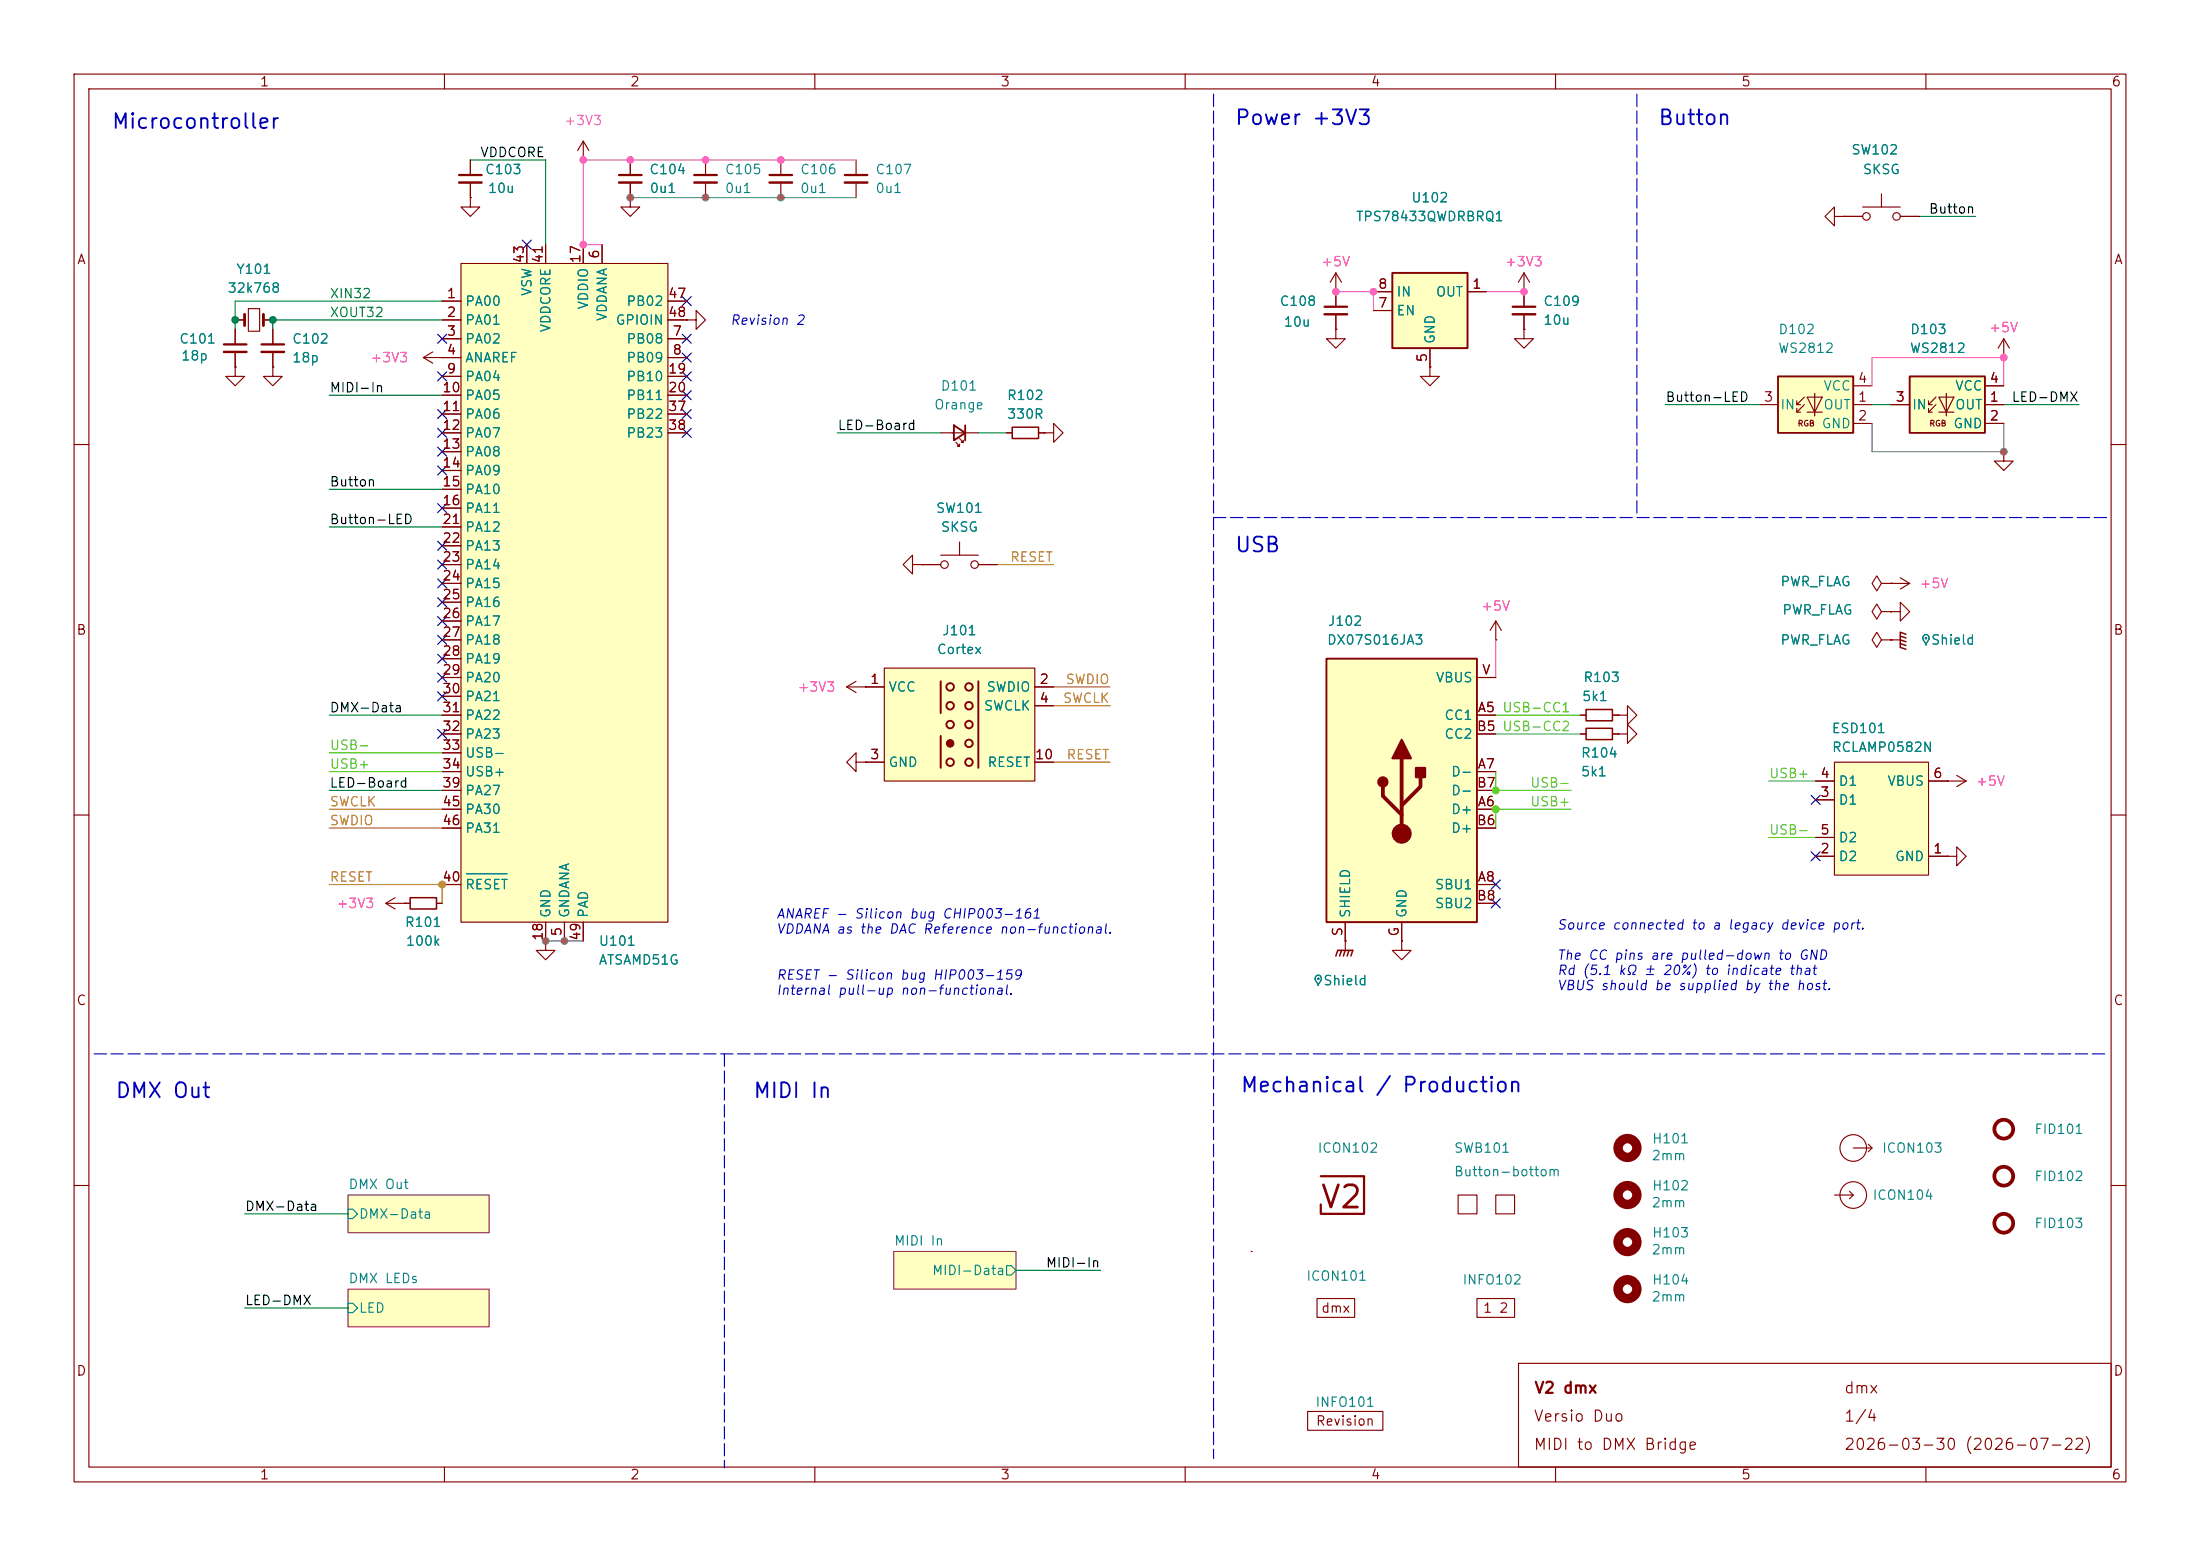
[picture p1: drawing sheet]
<svg xmlns="http://www.w3.org/2000/svg" width="297mm" height="210mm" viewBox="0 0 297 210" stroke-linecap="round" stroke-linejoin="round" font-family="sans-serif">
<g fill="none" stroke="#840000" stroke-width=".15">
<path d="M10 10h277v190h-277zM12 12h273v186h-273zM60 10v2M78.7 19.1l-.7 1.2M78.7 19.1l.8 1.2M78.7 19.1v2.5M110 10v2M160 10v2M210 10v2M260 10v2M63.5 26.7v1.2h1.3l-1.3 1.3-1.3-1.3h1.3M63.5 26.7h.1"/>
<path d="M78.7 21.6h.1M85.1 26.7v1.2h1.3l-1.3 1.3-1.3-1.3h1.3M85.1 26.7h.1M85.1 21.6v2M85.1 24.6v2.1M95.2 21.6v2M95.2 24.6v2.1M105.4 21.6v2M105.4 24.6v2.1M115.6 21.6v2M115.6 24.6v2.1M31.7 43.2h1.3"/>
<path d="M31.7 44.5v2M31.7 47.5v2M33.5 41.7h1.6v3h-1.6zM35.6 43.2h1.2M36.8 49.5v1.3h1.3l-1.3 1.3-1.2-1.3h1.2M36.8 49.5h.1M36.8 44.5v2M36.8 47.5v2M92.7 43.2h1.3v-1.3l1.2 1.3-1.2 1.3v-1.3M92.7 43.2h.1M135.9 58.4h.8M140.2 58.4h.8"/>
<path d="M141 58.4h1.2v-1.2l1.3 1.2-1.3 1.3v-1.3M141 58.4h.1M193 49.5v1.3h1.3l-1.3 1.3-1.2-1.3h1.2M193 49.5h.1M10 60h2M285 60h2M213.4 99.1h.7M217.7 99.1h.7M218.4 99.1h1.3v-1.3l1.3 1.3-1.3 1.2v-1.2M218.4 99.1h.1M218.4 96.5h1.3v-1.2l1.3 1.2-1.3 1.3v-1.3M218.4 96.5h.1"/>
<path d="M10 110h2M262.9 115.6h1.3v-1.3l1.2 1.3-1.2 1.2v-1.2M262.9 115.6h.1M285 110h2M73.7 127v1.3h1.2l-1.2 1.2-1.3-1.2h1.3M73.7 127h.1M181.6 127h.1M181.6 127v1.3M189.2 127v1.3h1.3l-1.3 1.2-1.2-1.2h1.2M189.2 127h.1M10 160h2M196.8 161.3h2.6v2.5h-2.6z"/>
<path d="M201.9 161.3h2.6v2.5h-2.6zM247.6 161.3h2.6M249.7 160.8l.5 .5-.5 .5M285 160h2M60 198v2M110 198v2M160 198v2M205 184h80v14h-80zM210 198v2M260 198v2"/>
<circle cx="250.2" cy="161.3" r="1.8"/>
</g>
<g fill="#ffffc2" stroke="#ffffc2" stroke-width=".14">
<path d="M120.6 168.9h16.6v5.1h-16.6z"/>
<path d="M47 161.3h19v5.1h-19z"/>
<path d="M47 174h19v5.1h-19z"/>
</g>
<path d="M47 161.3h19v5.1h-19zM47 174h19v5.1h-19zM120.6 168.9h16.6v5.1h-16.6z" fill="none" stroke="#840084" stroke-width=".15"/>
<path d="M47 163.2h.6l.7 .6-.7 .7h-.6zM47 175.9h.6l.7 .6-.7 .7h-.6zM135.9 170.8h.6l.7 .7-.7 .6h-.6z" fill="none" stroke="#008484" stroke-width=".15"/>
<path d="M83.6 23.6h3M93.7 23.6h3.1M103.9 23.6h3M114 23.6h3.1M30.2 46.5h3.1M35.3 46.5h3.1M178.3 158.8h5.8v5h-5.8v-1.2" fill="none" stroke="#840000" stroke-width=".3"/>
<path d="M83.6 24.6h3M93.7 24.6h3.1M103.9 24.6h3M114 24.6h3.1M30.2 47.5h3.1M35.3 47.5h3.1" fill="none" stroke="#840000" stroke-width=".33"/>
<path d="M33 42.4v1.5M35.6 42.4v1.5" fill="none" stroke="#840000" stroke-width=".38"/>
<circle cx="219.7" cy="161.3" r="1.27" fill="none" stroke="#840000" stroke-width="1.3"/>
<path d="M136.7 57.7h3.5v1.5h-3.5zM214.1 98.3h3.6v1.5h-3.6zM180.3 129l.3-.7h2l-.2 .7M181.1 128.3l-.3 .7M181.6 128.3l-.2 .7M182.1 128.3l-.2 .7" fill="none" stroke="#840000" stroke-width=".2"/>
<path d="M177.7 131.7a.49 .49 0 0 1 .7 .2 .49 .49 0 0 1-.2 .7l-.2 .4-.2-.3a.64 .64 0 0 1-.1-1z" fill="none" stroke="#840000" stroke-width=".14"/>
<circle cx="178" cy="132.1" r=".09" fill="#840000" stroke="#840000" stroke-width=".14"/>
<path d="M177.7 131.7a.49 .49 0 0 1 .7 .2 .49 .49 0 0 1-.2 .7l-.2 .4-.2-.3a.64 .64 0 0 1-.1-1z" fill="none" stroke="#008484" stroke-width=".14"/>
<circle cx="178" cy="132.1" r=".09" fill="#008484" stroke="#008484" stroke-width=".14"/>
<g fill="none" stroke="#840000" stroke-width=".51">
<circle cx="270.5" cy="158.7" r="1.27"/>
<circle cx="270.5" cy="152.4" r="1.27"/>
<circle cx="270.5" cy="165.1" r="1.27"/>
</g>
<path d="M179.1 88.9h20.3v35.6h-20.3z" fill="#ffffc2"/>
<path d="M128.8 57.4l1.5 1-1.5 1zM130.3 57.4v2M179.1 88.9h20.3v35.6h-20.3z" fill="none" stroke="#840000" stroke-width=".25"/>
<g fill="#840000" stroke="#840000" stroke-width=".25">
<path d="M189.2 99.8l1.3 2.6h-2.5z"/>
<path d="M191.1 103.6h1.3v1.3h-1.3z"/>
<circle cx="186.7" cy="105.5" r=".63"/>
</g>
<path d="M186.7 106.2v1.2l2.5 2.6M189.2 102.4v10.1M191.8 104.9v1.3l-2.6 2.5" fill="none" stroke="#840000" stroke-width=".51"/>
<circle cx="189.2" cy="112.5" r="1.27" fill="#840000" stroke="#840000" stroke-width=".15"/>
<g fill="none" stroke="#840000" stroke-width=".15">
<path d="M180.3 39.4h.1M180.3 36.8l-.7 1.3M180.3 36.8l.8 1.3M180.3 36.8v2.6M31.7 49.5v1.3h1.3l-1.3 1.3-1.2-1.3h1.2M31.7 49.5h.1M57.1 48.3l1.3 .7M57.1 48.3h2.6M58.4 47.5l-1.3 .8M59.7 48.3h.1M127 58.4h5.1M129 59.7l.5 .5h-.2h.2v-.3"/>
<path d="M129.5 59.2l.5 .5h-.2h.2v-.3M180.3 44.5v1.2h1.3l-1.3 1.3-1.2-1.3h1.2M180.3 44.5h.1M123.2 76.2v-1.3l-1.3 1.3 1.3 1.3v-1.3h1.3M124.5 76.2h.1M124.5 76.2h2.5M127 74.9h5.1M129.5 73.2v1.7M132.1 76.2h2.5M114.3 92.7l1.3 .8M114.3 92.7h2.5M115.6 91.9l-1.3 .8"/>
<path d="M116.8 92.7h.1M199.4 96.5h2.5M199.4 99.1h2.5M199.4 91.4h2.5M115.6 102.9v-1.3l-1.3 1.3 1.3 1.2v-1.2h1.2M116.8 102.9h.1M199.4 109.2h2.5M199.4 104.1h2.5M199.4 119.4h2.5M199.4 111.8h2.5M199.4 106.7h2.5M181.6 124.5v2.5"/>
<path d="M189.2 124.5v2.5M199.4 121.9h2.5M250.2 154.9h2.5M252.2 154.4l.5 .5-.5 .5"/>
<circle cx="127.5" cy="76.2" r=".51"/>
<circle cx="131.6" cy="76.2" r=".51"/>
<circle cx="250.2" cy="154.9" r="1.8"/>
</g>
<path d="M119.4 90.2h20.3v15.2h-20.3z" fill="#ffffc2"/>
<g fill="none" stroke="#840000" stroke-width=".25">
<path d="M127 91.9v4.4M127 99.3v4.3M132.1 91.9v11.7"/>
<circle cx="128.3" cy="92.7" r=".51"/>
<circle cx="128.3" cy="95.3" r=".51"/>
<circle cx="128.3" cy="97.8" r=".51"/>
<circle cx="130.8" cy="92.7" r=".51"/>
<circle cx="130.8" cy="95.3" r=".51"/>
<circle cx="130.8" cy="97.8" r=".51"/>
<circle cx="128.3" cy="102.9" r=".51"/>
<circle cx="130.8" cy="100.3" r=".51"/>
<circle cx="130.8" cy="102.9" r=".51"/>
</g>
<circle cx="128.3" cy="100.3" r=".51" fill="#840000" stroke="#840000" stroke-width=".14"/>
<path d="M180.3 39.4v2M180.3 42.4v2.1M116.8 92.7h2.6M119.4 90.2h20.3v15.2h-20.3zM139.7 92.7h2.5M139.7 95.3h2.5M116.8 102.9h2.6M139.7 102.9h2.5M168.9 168.9h.1M177.8 175.3h5.1v2.5h-5.1zM199.4 175.3h5.1v2.5h-5.1zM176.5 190.5h10.2v2.5h-10.2z" fill="none" stroke="#840000" stroke-width=".15"/>
<path d="M178.8 41.4h3.1" fill="none" stroke="#840000" stroke-width=".3"/>
<path d="M178.8 42.4h3.1" fill="none" stroke="#840000" stroke-width=".33"/>
<g fill="none" stroke="#840000" stroke-width="1.3">
<circle cx="219.7" cy="167.6" r="1.27"/>
<circle cx="219.7" cy="174" r="1.27"/>
</g>
<path d="M240 50.8h10.2v7.6h-10.2z" fill="#ffffc2"/>
<path d="M240 50.8h10.2v7.6h-10.2z" fill="none" stroke="#840000" stroke-width=".25"/>
<g fill="none" stroke="#840000" stroke-width=".15">
<path d="M247.6 29.2v-1.3l-1.2 1.3 1.2 1.3v-1.3h1.3M248.9 29.2h.1M248.9 29.2h2.6M251.5 27.9h5M254 26.2v1.7M256.5 29.2h2.6M237.5 54.6h2.5M242.6 54.6h.5M242.6 55.6h.5M243.6 53.6l-1 1v-.5M243.6 54.6l-1 1v-.5M244 53.6h2l-1 2z"/>
<path d="M244 55.6h2M245 53.1v3M250.2 54.6h2.5M250.2 57.2h2.5M250.2 52.1h2.5"/>
<circle cx="252" cy="29.2" r=".51"/>
<circle cx="256" cy="29.2" r=".51"/>
</g>
<path d="M257.8 50.8h10.2v7.6h-10.2z" fill="#ffffc2"/>
<path d="M257.8 50.8h10.2v7.6h-10.2z" fill="none" stroke="#840000" stroke-width=".25"/>
<g fill="none" stroke="#840000" stroke-width=".15">
<path d="M255.3 54.6h2.5M260.3 54.6h.6M260.3 55.6h.6M261.4 53.6l-1.1 1v-.5M261.4 54.6l-1.1 1v-.5M261.7 53.6h2.1l-1 2zM261.7 55.6h2.1M262.8 53.1v3M268 54.6h2.5M268 57.2h2.5M268 52.1h2.5M270.5 48.3h.1"/>
<path d="M270.5 45.7l-.8 1.3M270.5 45.7l.8 1.3M270.5 45.7v2.6M270.5 61v1.2h1.3l-1.3 1.3-1.3-1.3h1.3M270.5 61h.1M201.9 86.4h.1M201.9 83.8l-.7 1.3M201.9 83.8l.8 1.3M201.9 83.8v2.6M213.4 96.5h.7M217.7 96.5h.7M254 86.4l-.6-1.1-.7 1.1 .7 1 .6-1h1.3"/>
<path d="M255.3 86.4h.1M255.3 86.4h1.2M52.1 121.9l1.2 .8M52.1 121.9h2.5M53.3 121.2l-1.2 .7M54.6 121.9h.1"/>
</g>
<path d="M214.1 95.8h3.6v1.5h-3.6zM256.5 86.9l.8 .2M256.5 86.4l.8 .2M256.5 85.9l.8 .2M257.3 85.6l-.8-.3v2.1l.8 .2" fill="none" stroke="#840000" stroke-width=".2"/>
<path d="M259.7 85.8a.49 .49 0 0 1 .7 .1 .49 .49 0 0 1-.2 .7l-.2 .4-.1-.3a.64 .64 0 0 1-.2-.9z" fill="none" stroke="#840000" stroke-width=".14"/>
<circle cx="260" cy="86.1" r=".09" fill="#840000" stroke="#840000" stroke-width=".14"/>
<path d="M259.7 85.8a.49 .49 0 0 1 .7 .1 .49 .49 0 0 1-.2 .7l-.2 .4-.1-.3a.64 .64 0 0 1-.2-.9z" fill="none" stroke="#008484" stroke-width=".14"/>
<circle cx="260" cy="86.1" r=".09" fill="#008484" stroke="#008484" stroke-width=".14"/>
<path d="M247.6 102.9h12.7v15.2h-12.7z" fill="#ffffc2"/>
<g fill="none" stroke="#840000" stroke-width=".15">
<path d="M205.7 39.4h.1M205.7 36.8v4.6M205.7 36.8l-.7 1.3M205.7 36.8l.8 1.3M205.7 44.5v1.2h1.3l-1.3 1.3-1.2-1.3h1.2M205.7 44.5h.1M205.7 42.4v2.1M254 78.7l-.6-1-.7 1 .7 1.1 .6-1.1h1.3M255.3 78.7h.1M255.3 78.7h2.5M256.5 78l1.3 .7M257.8 78.7l-1.3 .8"/>
<path d="M254 82.6l-.6-1.1-.7 1.1 .7 1 .6-1h1.3M255.3 82.6h1.2v-1.3l1.3 1.3-1.3 1.2v-1.2M255.3 82.6h.1M245.1 115.6h2.5M245.1 108h2.5M245.1 105.4h2.5M245.1 113h2.5M247.6 102.9h12.7v15.2h-12.7zM260.3 115.6h2.6M260.3 105.4h5.1M262.9 105.4h.1M264.2 104.6l1.2 .8"/>
<path d="M265.4 105.4l-1.2 .8"/>
</g>
<path d="M204.2 41.4h3.1" fill="none" stroke="#840000" stroke-width=".3"/>
<path d="M204.2 42.4h3.1" fill="none" stroke="#840000" stroke-width=".33"/>
<path d="M188 36.8h10.1v10.2h-10.1z" fill="#ffffc2"/>
<path d="M188 36.8h10.1v10.2h-10.1z" fill="none" stroke="#840000" stroke-width=".25"/>
<path d="M185.4 39.4h2.6M198.1 39.4h2.6M185.4 41.9h2.6M193 47v2.5" fill="none" stroke="#840000" stroke-width=".15"/>
<path d="M62.2 35.6h28v88.9h-28z" fill="#ffffc2"/>
<g fill="none" stroke="#840000" stroke-width=".15">
<path d="M62.2 35.6h28v88.9h-28zM63.5 26.7h.1M63.5 21.6v2M63.5 24.6v2.1M71.1 33v2.6M73.7 33v2.6M78.7 33v2.6M81.3 33v2.6M85.1 26.7h.1M85.1 21.6v2M85.1 24.6v2.1M180.3 39.4h.1"/>
<path d="M180.3 39.4v2M185.4 39.4h2.6M198.1 39.4h2.6M205.7 39.4h.1M205.7 39.4v2M248.9 29.2h.1M248.9 29.2h2.6M256.5 29.2h2.6M31.7 49.5h.1M31.7 43.2h1.3M31.7 44.5v2M31.7 47.5v2"/>
<path d="M35.6 43.2h1.2M36.8 49.5h.1M36.8 44.5v2M36.8 47.5v2M59.7 48.3h.1M59.7 40.6h2.5M59.7 43.2h2.5M59.7 45.7h2.5M59.7 48.3h2.5M59.7 50.8h2.5M59.7 53.3h2.5M59.7 55.9h2.5"/>
<path d="M59.7 58.4h2.5M90.2 40.6h2.5M90.2 43.2h2.5M90.2 45.7h2.5M90.2 48.3h2.5M90.2 50.8h2.5M90.2 53.3h2.5M90.2 55.9h2.5M90.2 58.4h2.5M92.7 43.2h.1M135.9 58.4h.8M140.2 58.4h.8"/>
<path d="M141 58.4h.1M180.3 44.5h.1M180.3 42.4v2.1M185.4 41.9h2.6M193 49.5h.1M193 47v2.5M205.7 44.5h.1M205.7 42.4v2.1M255.3 54.6h2.5M268 54.6h2.5M268 57.2h2.5M268 52.1h2.5"/>
<path d="M270.5 48.3h.1M59.7 61h2.5M59.7 63.5h2.5M59.7 66h2.5M59.7 68.6h2.5M59.7 71.1h2.5M59.7 73.7h2.5M59.7 76.2h2.5M59.7 78.7h2.5M124.5 76.2h.1M124.5 76.2h2.5M132.1 76.2h2.5"/>
<path d="M255.3 78.7h.1M59.7 81.3h2.5M59.7 83.8h2.5M59.7 86.4h2.5M59.7 88.9h2.5M59.7 91.4h2.5M59.7 94h2.5M59.7 96.5h2.5M59.7 99.1h2.5M116.8 92.7h.1M116.8 92.7h2.6M139.7 92.7h2.5"/>
<path d="M139.7 95.3h2.5M199.4 91.4h2.5M199.4 96.5h2.5M199.4 99.1h2.5M201.9 86.4h.1M213.4 96.5h.7M213.4 99.1h.7M217.7 96.5h.7M217.7 99.1h.7M218.4 96.5h.1M218.4 99.1h.1M255.3 82.6h.1"/>
<path d="M255.3 86.4h.1M59.7 101.6h2.5M59.7 104.1h2.5M59.7 106.7h2.5M59.7 119.4h2.5M59.7 109.2h2.5M59.7 111.8h2.5M116.8 102.9h.1M116.8 102.9h2.6M139.7 102.9h2.5M199.4 104.1h2.5M199.4 106.7h2.5"/>
<path d="M199.4 119.4h2.5M199.4 109.2h2.5M199.4 111.8h2.5M245.1 115.6h2.5M245.1 108h2.5M245.1 105.4h2.5M245.1 113h2.5M260.3 115.6h2.6M260.3 105.4h2.6M262.9 105.4h.1M262.9 115.6h.1M54.6 121.9h.1"/>
<path d="M54.6 121.9h.8M58.9 121.9h.8M73.7 127h.1M73.7 124.5v2.5M76.2 124.5v2.5M78.7 124.5v2.5M181.6 127h.1M181.6 124.5v2.5M189.2 127h.1M189.2 124.5v2.5M199.4 121.9h2.5"/>
</g>
<path d="M63 117.9h5.5" fill="none" stroke="#008484" stroke-width=".15"/>
<path d="M62 23.6h3" fill="none" stroke="#840000" stroke-width=".3"/>
<path d="M62 24.6h3" fill="none" stroke="#840000" stroke-width=".33"/>
<path d="M55.4 121.2h3.5v1.5h-3.5z" fill="none" stroke="#840000" stroke-width=".2"/>
<circle cx="219.7" cy="154.9" r="1.27" fill="none" stroke="#840000" stroke-width="1.3"/>
<path d="M163.8 12.7v184.2M221 12.7v57.2M163.8 69.9h120.7M12.7 142.2h271.8M97.8 142.2v55.9" fill="none" stroke="#0000c2" stroke-width=".15" stroke-dasharray="1.7 .6"/>
<path d="M201.9 96.5h11.5M201.9 99.1h11.5M44.4 104.1h15.3M44.4 101.6h15.3M201.9 104.1v2.6h10.2M212.1 109.2h-10.2v2.6M238.8 113h6.3M238.8 105.4h6.3" fill="none" stroke="#51c90f" stroke-width=".15"/>
<path d="M134.6 76.2h7.6M142.2 92.7h7.7M142.2 95.3h7.7M44.4 119.4h15.3v2.5M44.4 111.8h15.3M44.4 109.2h15.3M142.2 102.9h7.7" fill="none" stroke="#b27502" stroke-width=".15"/>
<path d="M115.6 21.6h-36.9v11.4h2.6M180.3 39.4h5.1v2.5M200.7 39.4h5M252.7 52.1v-3.8h17.8v3.8M201.9 86.4v5" fill="none" stroke="#ff5cbb" stroke-width=".15"/>
<g fill="none" stroke="#008400" stroke-width=".15">
<path d="M63.5 21.6h10.2v11.4M259.1 29.2h7.6M44.4 53.3h15.3M113 58.4h14M132.1 58.4h3.8M224.8 54.6h12.7M252.7 54.6h2.6M270.5 54.6h10.2M44.4 71.1h15.3M44.4 66h15.3M44.4 96.5h15.3M44.4 106.7h15.3"/>
<path d="M33 163.8h14M33 176.5h14M137.2 171.5h11.4"/>
</g>
<path d="M85.1 26.7h30.5M252.7 57.2v3.8h17.8v-3.8M73.7 127h5" fill="none" stroke="#676767" stroke-width=".15"/>
<path d="M59.7 43.2h-22.9v1.3M59.7 40.6h-28v3.9" fill="none" stroke="#0b8109" stroke-width=".15"/>
<g fill="none" stroke="#000084" stroke-width=".15">
<path d="M70.5 32.4l1.2 1.2M71.7 32.4l-1.2 1.2M59.1 57.8l1.2 1.2M59.1 55.3l1.2 1.2M59.1 50.2l1.2 1.2M59.1 45.1l1.2 1.2M60.3 57.8l-1.2 1.2M60.3 55.3l-1.2 1.2M60.3 50.2l-1.2 1.2M60.3 45.1l-1.2 1.2M92.1 55.3l1.2 1.2M92.1 50.2l1.2 1.2"/>
<path d="M92.1 52.7l1.2 1.2M92.1 57.8l1.2 1.2M92.1 45.1l1.2 1.2M92.1 40l1.2 1.2M92.1 47.7l1.2 1.2M93.3 55.3l-1.2 1.2M93.3 57.8l-1.2 1.2M93.3 50.2l-1.2 1.2M93.3 52.7l-1.2 1.2M93.3 40l-1.2 1.2M93.3 45.1l-1.2 1.2M93.3 47.7l-1.2 1.2"/>
<path d="M59.1 60.4l1.2 1.2M59.1 73.1l1.2 1.2M59.1 62.9l1.2 1.2M59.1 75.6l1.2 1.2M59.1 78.1l1.2 1.2M59.1 68l1.2 1.2M60.3 60.4l-1.2 1.2M60.3 73.1l-1.2 1.2M60.3 78.1l-1.2 1.2M60.3 62.9l-1.2 1.2M60.3 75.6l-1.2 1.2M60.3 68l-1.2 1.2"/>
<path d="M59.1 98.5l1.2 1.2M59.1 90.8l1.2 1.2M59.1 93.4l1.2 1.2M59.1 88.3l1.2 1.2M59.1 80.7l1.2 1.2M59.1 83.2l1.2 1.2M59.1 85.8l1.2 1.2M60.3 88.3l-1.2 1.2M60.3 98.5l-1.2 1.2M60.3 90.8l-1.2 1.2M60.3 93.4l-1.2 1.2M60.3 80.7l-1.2 1.2"/>
<path d="M60.3 83.2l-1.2 1.2M60.3 85.8l-1.2 1.2M201.3 118.8l1.2 1.2M202.5 118.8l-1.2 1.2M244.5 115l1.2 1.2M244.5 107.3l1.2 1.3M245.7 115l-1.2 1.2M245.7 107.3l-1.2 1.3M201.3 121.3l1.2 1.2M202.5 121.3l-1.2 1.2"/>
</g>
<path d="M259.7 85.8a.49 .49 0 0 1 .7 .1 .49 .49 0 0 1-.2 .7l-.2 .4-.1-.3a.64 .64 0 0 1-.2-.9zM177.7 131.7a.49 .49 0 0 1 .7 .2 .49 .49 0 0 1-.2 .7l-.2 .4-.2-.3a.64 .64 0 0 1-.1-1z" fill="none" stroke="#008484" stroke-width=".14"/>
<g fill="#008484" stroke="#008484" stroke-width=".14">
<circle cx="260" cy="86.1" r=".09"/>
<circle cx="178" cy="132.1" r=".09"/>
</g>
<g fill="#ff5cbb" stroke="#ff5cbb" stroke-width=".14">
<circle cx="95.2" cy="21.6" r=".46"/>
<circle cx="105.4" cy="21.6" r=".46"/>
<circle cx="78.7" cy="33" r=".46"/>
<circle cx="78.7" cy="21.6" r=".46"/>
<circle cx="85.1" cy="21.6" r=".46"/>
<circle cx="205.7" cy="39.4" r=".46"/>
<circle cx="270.5" cy="48.3" r=".46"/>
<circle cx="185.4" cy="39.4" r=".46"/>
<circle cx="180.3" cy="39.4" r=".46"/>
</g>
<g fill="#676767" stroke="#676767" stroke-width=".14">
<circle cx="95.2" cy="26.7" r=".46"/>
<circle cx="105.4" cy="26.7" r=".46"/>
<circle cx="85.1" cy="26.7" r=".46"/>
<circle cx="270.5" cy="61" r=".46"/>
<circle cx="76.2" cy="127" r=".46"/>
<circle cx="73.7" cy="127" r=".46"/>
</g>
<g fill="#0b8109" stroke="#0b8109" stroke-width=".14">
<circle cx="36.8" cy="43.2" r=".46"/>
<circle cx="31.7" cy="43.2" r=".46"/>
</g>
<circle cx="59.7" cy="119.4" r=".46" fill="#b27502" stroke="#b27502" stroke-width=".14"/>
<g fill="#51c90f" stroke="#51c90f" stroke-width=".14">
<circle cx="201.9" cy="106.7" r=".46"/>
<circle cx="201.9" cy="109.2" r=".46"/>
</g>
<text font-size="3" fill="#840000" x="178.1" y="163.8">V2</text>
<g font-size="2" fill="#0000c2">
<text x="15" y="17.9">Microcontroller</text>
<text x="166.6" y="17.4">Power +3V3</text>
<text x="223.7" y="17.4">Button</text>
<text x="166.6" y="75">USB</text>
<text x="15.5" y="148.7">DMX Out</text>
<text x="101.6" y="148.7">MIDI In</text>
<text x="167.4" y="147.9">Mechanical / Production</text>
</g>
<g font-size="1.5" fill="#840000">
<text x="207" y="188.4">V2 dmx</text>
<text x="248.9" y="188.4">dmx</text>
<text x="206.9" y="192.3">Versio Duo</text>
<text x="206.9" y="196.1">MIDI to DMX Bridge</text>
<text x="248.9" y="196.1">2026-03-30 (2026-07-22)</text>
<text x="248.9" y="192.3">1/4</text>
</g>
<g font-size="1.3" fill="#840000">
<text x="35" y="12">1</text>
<text x="85" y="12">2</text>
<text x="135" y="12">3</text>
<text x="185" y="12">4</text>
<text x="235" y="12">5</text>
<text x="285" y="12">6</text>
<text x="10.3" y="36">A</text>
<text x="71" y="35.6" transform="rotate(-90 71 35.6)">43</text>
<text x="73.6" y="35.6" transform="rotate(-90 73.6 35.6)">41</text>
<text x="78.7" y="35.6" transform="rotate(-90 78.7 35.6)">17</text>
<text x="81.2" y="35" transform="rotate(-90 81.2 35)">6</text>
<text x="285.3" y="36">A</text>
<text x="60.2" y="40.6">1</text>
<text x="90.1" y="40.6">47</text>
<text x="186" y="41.8">7</text>
<text x="186" y="39.3">8</text>
<text x="198.7" y="39.3">1</text>
<text x="60.2" y="43.1">2</text>
<text x="60.2" y="45.6">3</text>
<text x="90.1" y="43.1">48</text>
<text x="90.7" y="45.6">7</text>
<text x="59.6" y="53.3">10</text>
<text x="60.2" y="48.2">4</text>
<text x="60.2" y="50.7">9</text>
<text x="90.1" y="50.7">19</text>
<text x="90.1" y="53.3">20</text>
<text x="90.7" y="48.2">8</text>
<text x="193" y="49" transform="rotate(-90 193 49)">5</text>
<text x="250.7" y="52">4</text>
<text x="268.5" y="52">4</text>
<text x="59.6" y="55.8">11</text>
<text x="59.6" y="58.3">12</text>
<text x="90.1" y="55.8">37</text>
<text x="90.1" y="58.3">38</text>
<text x="238" y="54.5">3</text>
<text x="250.7" y="54.5">1</text>
<text x="250.7" y="57.1">2</text>
<text x="255.8" y="54.5">3</text>
<text x="268.5" y="54.5">1</text>
<text x="268.5" y="57.1">2</text>
<text x="59.6" y="60.9">13</text>
<text x="59.6" y="63.4">14</text>
<text x="59.6" y="66">15</text>
<text x="59.6" y="68.5">16</text>
<text x="59.6" y="71">21</text>
<text x="59.6" y="73.6">22</text>
<text x="59.6" y="76.1">23</text>
<text x="59.6" y="78.7">24</text>
<text x="59.6" y="81.2">25</text>
<text x="59.6" y="83.7">26</text>
<text x="10.2" y="86">B</text>
<text x="59.6" y="86.3">27</text>
<text x="59.6" y="88.8">28</text>
<text x="285.2" y="86">B</text>
<text x="59.6" y="91.4">29</text>
<text x="59.6" y="93.9">30</text>
<text x="117.4" y="92.6">1</text>
<text x="140.2" y="92.6">2</text>
<text x="140.2" y="95.2">4</text>
<text x="200" y="91.4">V</text>
<text x="59.6" y="96.4">31</text>
<text x="59.6" y="99">32</text>
<text x="59.6" y="101.5">33</text>
<text x="199.3" y="99">B5 USB-CC2</text>
<text x="199.3" y="99">B5</text>
<text x="199.4" y="96.4">A5 USB-CC1</text>
<text x="199.4" y="96.4">A5</text>
<text x="59.6" y="104.1">34</text>
<text x="59.6" y="106.6">39</text>
<text x="117.4" y="102.8">3</text>
<text x="139.6" y="102.8">10</text>
<text x="199.3" y="106.6">B7</text>
<text x="199.4" y="104.1">A7</text>
<text x="245.6" y="107.9">3</text>
<text x="245.6" y="105.3">4</text>
<text x="260.9" y="105.3">6</text>
<text x="59.6" y="109.1">45</text>
<text x="59.6" y="111.7">46</text>
<text x="199.3" y="111.7">B6</text>
<text x="199.4" y="109.1">A6</text>
<text x="245.6" y="112.9">5</text>
<text x="59.6" y="119.3">40</text>
<text x="199.4" y="119.3">A8</text>
<text x="245.6" y="115.5">2</text>
<text x="260.9" y="115.5">1</text>
<text x="199.3" y="121.8">B8</text>
<text x="73.6" y="127.1" transform="rotate(-90 73.6 127.1)">18</text>
<text x="76.1" y="126.5" transform="rotate(-90 76.1 126.5)">5</text>
<text x="78.7" y="127.1" transform="rotate(-90 78.7 127.1)">49</text>
<text x="181.5" y="126.5" transform="rotate(-90 181.5 126.5)">S</text>
<text x="189.1" y="126.5" transform="rotate(-90 189.1 126.5)">G</text>
<text x="10.2" y="136">C</text>
<text x="285.2" y="136">C</text>
<text x="178.3" y="177.5">dmx</text>
<text x="200.1" y="177.5">1 2</text>
<text x="10.2" y="186">D</text>
<text x="285.2" y="186">D</text>
<text x="177.6" y="192.7">Revision</text>
<text x="35" y="200">1</text>
<text x="85" y="200">2</text>
<text x="135" y="200">3</text>
<text x="185" y="200">4</text>
<text x="235" y="200">5</text>
<text x="285" y="200">6</text>
</g>
<g font-size="1.3" fill="#ff5cbb">
<text x="76.1" y="17.2">+3V3</text>
<text x="178.3" y="36.3">+5V</text>
<text x="203.1" y="36.3">+3V3</text>
<text x="268.4" y="45.2">+5V</text>
<text x="49.9" y="49.2">+3V3</text>
<text x="199.9" y="82.8">+5V</text>
<text x="259" y="79.7">+5V</text>
<text x="107.6" y="93.7">+3V3</text>
<text x="266.7" y="106.4">+5V</text>
<text x="45.3" y="122.9">+3V3</text>
</g>
<g font-size="1.3">
<text x="64.7" y="21.5">VDDCORE</text>
<text x="260.3" y="29.1">Button</text>
<text x="44.4" y="53.3">MIDI-In</text>
<text x="113" y="58.4">LED-Board</text>
<text x="224.8" y="54.5">Button-LED</text>
<text x="271.5" y="54.5">LED-DMX</text>
<text x="44.4" y="66">Button</text>
<text x="44.4" y="71.1">Button-LED</text>
<text x="44.4" y="96.5">DMX-Data</text>
<text x="44.4" y="106.6">LED-Board</text>
<text x="33" y="163.8">DMX-Data</text>
<text x="141.1" y="171.4">MIDI-In</text>
<text x="33" y="176.5">LED-DMX</text>
</g>
<g font-size="1.3" fill="#008484">
<text x="65.4" y="23.8">C103</text>
<text x="87.6" y="23.8">C104</text>
<text x="97.8" y="23.8">C105</text>
<text x="107.9" y="23.8">C106</text>
<text x="118.1" y="23.8">C107</text>
<text x="249.8" y="21.2">SW102</text>
<text x="251.4" y="23.8">SKSG</text>
<text x="65.8" y="26.4">10u</text>
<text x="87.6" y="26.4">0u1</text>
<text x="97.8" y="26.4">0u1</text>
<text x="107.9" y="26.4">0u1</text>
<text x="118.1" y="26.4">0u1</text>
<text x="190.4" y="27.6">U102</text>
<text x="183" y="30.2">TPS78433QWDRBRQ1</text>
<text x="30.6" y="39.8">32k768</text>
<text x="31.8" y="37.3">Y101</text>
<text x="62.7" y="41.6">PA00</text>
<text x="72.1" y="40" transform="rotate(-90 72.1 40)">VSW</text>
<text x="79.7" y="41.9" transform="rotate(-90 79.7 41.9)">VDDIO</text>
<text x="84.5" y="41.6">PB02</text>
<text x="172.7" y="41.6">C108</text>
<text x="188.4" y="40.3">IN</text>
<text x="193.8" y="40.3">OUT</text>
<text x="208.3" y="41.6">C109</text>
<text x="24.1" y="46.7">C101</text>
<text x="39.4" y="46.7">C102</text>
<text x="62.7" y="44.1">PA01</text>
<text x="62.7" y="46.7">PA02</text>
<text x="74.6" y="44.9" transform="rotate(-90 74.6 44.9)">VDDCORE</text>
<text x="82.2" y="43.4" transform="rotate(-90 82.2 43.4)">VDDANA</text>
<text x="83" y="44.1">GPIOIN</text>
<text x="84.5" y="46.7">PB08</text>
<text x="173.2" y="44.4">10u</text>
<text x="188.4" y="42.9">EN</text>
<text x="194" y="46.5" transform="rotate(-90 194 46.5)">GND</text>
<text x="208.3" y="44.1">10u</text>
<text x="240" y="48">WS2812</text>
<text x="240" y="45.4">D102</text>
<text x="257.7" y="48">WS2812</text>
<text x="257.8" y="45.4">D103</text>
<text x="24.4" y="49">18p</text>
<text x="39.4" y="49.2">18p</text>
<text x="62.7" y="49.2">ANAREF</text>
<text x="62.7" y="51.8">PA04</text>
<text x="84.5" y="49.2">PB09</text>
<text x="84.5" y="51.8">PB10</text>
<text x="126.9" y="53">D101</text>
<text x="246.1" y="53">VCC</text>
<text x="263.9" y="53">VCC</text>
<text x="62.7" y="54.3">PA05</text>
<text x="62.7" y="56.8">PA06</text>
<text x="62.7" y="59.4">PA07</text>
<text x="84.5" y="54.3">PB11</text>
<text x="84.5" y="56.8">PB22</text>
<text x="84.5" y="59.4">PB23</text>
<text x="126" y="55.6">Orange</text>
<text x="135.9" y="54.3">R102</text>
<text x="135.9" y="56.8">330R</text>
<text x="240.3" y="55.6">IN</text>
<text x="245.8" y="58.1">GND</text>
<text x="246.1" y="55.6">OUT</text>
<text x="258" y="55.6">IN</text>
<text x="263.6" y="58.1">GND</text>
<text x="263.9" y="55.6">OUT</text>
<text x="62.7" y="61.9">PA08</text>
<text x="62.7" y="64.5">PA09</text>
<text x="62.7" y="67">PA10</text>
<text x="62.7" y="69.5">PA11</text>
<text x="126.3" y="69.5">SW101</text>
<text x="62.7" y="72.1">PA12</text>
<text x="62.7" y="74.6">PA13</text>
<text x="62.7" y="77.2">PA14</text>
<text x="126.9" y="72.1">SKSG</text>
<text x="62.7" y="79.7">PA15</text>
<text x="62.7" y="82.2">PA16</text>
<text x="240.3" y="79.4">PWR_FLAG</text>
<text x="240.5" y="83.3">PWR_FLAG</text>
<text x="62.7" y="84.8">PA17</text>
<text x="62.7" y="87.3">PA18</text>
<text x="62.7" y="89.9">PA19</text>
<text x="126.4" y="88.6">Cortex</text>
<text x="127.1" y="86.1">J101</text>
<text x="179.1" y="87.3">DX07S016JA3</text>
<text x="179.2" y="84.8">J102</text>
<text x="240.3" y="87.3">PWR_FLAG</text>
<text x="260.6" y="87.3">Shield</text>
<text x="62.7" y="92.4">PA20</text>
<text x="62.7" y="94.9">PA21</text>
<text x="119.9" y="93.7">VCC</text>
<text x="133.1" y="93.7">SWDIO</text>
<text x="193.8" y="92.4">VBUS</text>
<text x="213.5" y="94.9">5k1</text>
<text x="213.7" y="92.4">R103</text>
<text x="62.7" y="97.5">PA22</text>
<text x="62.7" y="100">PA23</text>
<text x="132.7" y="96.2">SWCLK</text>
<text x="194.9" y="97.5">CC1</text>
<text x="194.9" y="100">CC2</text>
<text x="247.2" y="99.3">ESD101</text>
<text x="247.2" y="101.8">RCLAMP0582N</text>
<text x="62.7" y="102.6">USB-</text>
<text x="62.7" y="105.1">USB+</text>
<text x="62.7" y="107.6">PA27</text>
<text x="119.9" y="103.8">GND</text>
<text x="133.2" y="103.8">RESET</text>
<text x="195.8" y="105.1">D-</text>
<text x="195.8" y="107.6">D-</text>
<text x="213.3" y="102.6">R104</text>
<text x="213.3" y="105.1">5k1</text>
<text x="248.1" y="106.4">D1</text>
<text x="254.7" y="106.4">VBUS</text>
<text x="62.7" y="110.2">PA30</text>
<text x="62.7" y="112.7">PA31</text>
<text x="195.8" y="110.2">D+</text>
<text x="195.8" y="112.7">D+</text>
<text x="248.1" y="108.9">D1</text>
<text x="248.1" y="114">D2</text>
<text x="248.1" y="116.5">D2</text>
<text x="255.7" y="116.5">GND</text>
<text x="54.6" y="125.4">R101</text>
<text x="62.7" y="120.3">RESET</text>
<text x="74.6" y="124" transform="rotate(-90 74.6 124)">GND</text>
<text x="77.2" y="124" transform="rotate(-90 77.2 124)">GNDANA</text>
<text x="79.7" y="124" transform="rotate(-90 79.7 124)">PAD</text>
<text x="182.6" y="124" transform="rotate(-90 182.6 124)">SHIELD</text>
<text x="190.2" y="124" transform="rotate(-90 190.2 124)">GND</text>
<text x="193.6" y="120.3">SBU1</text>
<text x="193.6" y="122.9">SBU2</text>
<text x="54.7" y="128">100k</text>
<text x="80.7" y="128">U101</text>
<text x="80.7" y="130.5">ATSAMD51G</text>
<text x="178.5" y="133.3">Shield</text>
<text x="177.8" y="155.9">ICON102</text>
<text x="196.2" y="155.9">SWB101</text>
<text x="222.9" y="154.6">H101</text>
<text x="254" y="155.9">ICON103</text>
<text x="274.6" y="153.4">FID101</text>
<text x="47" y="160.8">DMX Out</text>
<text x="196.2" y="159.1">Button-bottom</text>
<text x="222.9" y="156.9">2mm</text>
<text x="222.9" y="161">H102</text>
<text x="274.6" y="159.7">FID102</text>
<text x="48.4" y="164.8">DMX-Data</text>
<text x="222.9" y="163.3">2mm</text>
<text x="222.9" y="167.3">H103</text>
<text x="252.7" y="162.3">ICON104</text>
<text x="274.6" y="166.1">FID103</text>
<text x="47" y="173.5">DMX LEDs</text>
<text x="120.6" y="168.4">MIDI In</text>
<text x="125.7" y="172.4">MIDI-Data</text>
<text x="176.3" y="173.2">ICON101</text>
<text x="197.3" y="173.7">INFO102</text>
<text x="222.9" y="169.6">2mm</text>
<text x="222.9" y="173.7">H104</text>
<text x="48.4" y="177.5">LED</text>
<text x="222.9" y="176">2mm</text>
<text x="177.5" y="190.2">INFO101</text>
</g>
<g font-size="1.3" fill="#0b8109">
<text x="44.4" y="40.6">XIN32</text>
<text x="44.4" y="43.1">XOUT32</text>
</g>
<g font-size="1.3" fill="#0000c2">
<text x="98.5" y="44.2">Revision 2</text>
<text x="104.7" y="124.3">﻿ANAREF - Silicon bug CHIP003-161</text>
<text x="210.1" y="125.8">﻿Source connected to a legacy device port.</text>
<text x="104.7" y="126.3">VDDANA as the DAC Reference non-functional.</text>
<text x="210.1" y="129.9">The CC pins are pulled-down to GND</text>
<text x="210.1" y="131.9">Rd (5.1 kΩ ± 20%) to indicate that</text>
<text x="104.7" y="132.5">RESET - ﻿Silicon bug HIP003-159</text>
<text x="104.7" y="134.6">Internal pull-up non-functional.</text>
<text x="210.1" y="134">VBUS should be supplied by the host.</text>
</g>
<g font-size="1.3" fill="#b27502">
<text x="136.3" y="76.1">RESET</text>
<text x="143.4" y="95.2">SWCLK</text>
<text x="143.8" y="92.6">SWDIO</text>
<text x="143.9" y="102.8">RESET</text>
<text x="44.4" y="111.7">SWDIO</text>
<text x="44.4" y="109.2">SWCLK</text>
<text x="44.4" y="119.3">RESET</text>
</g>
<g font-size="1.3" fill="#51c90f">
<text x="44.4" y="101.5">USB-</text>
<text x="44.4" y="104.1">USB+</text>
<text x="206.5" y="106.6">USB-</text>
<text x="238.7" y="105.3">USB+</text>
<text x="206.5" y="109.2">USB+</text>
<text x="238.7" y="113">USB-</text>
</g>
<g font-size=".8" fill="#840000">
<text x="242.6" y="57.7">RGB</text>
<text x="260.4" y="57.7">RGB</text>
</g>
</svg>
